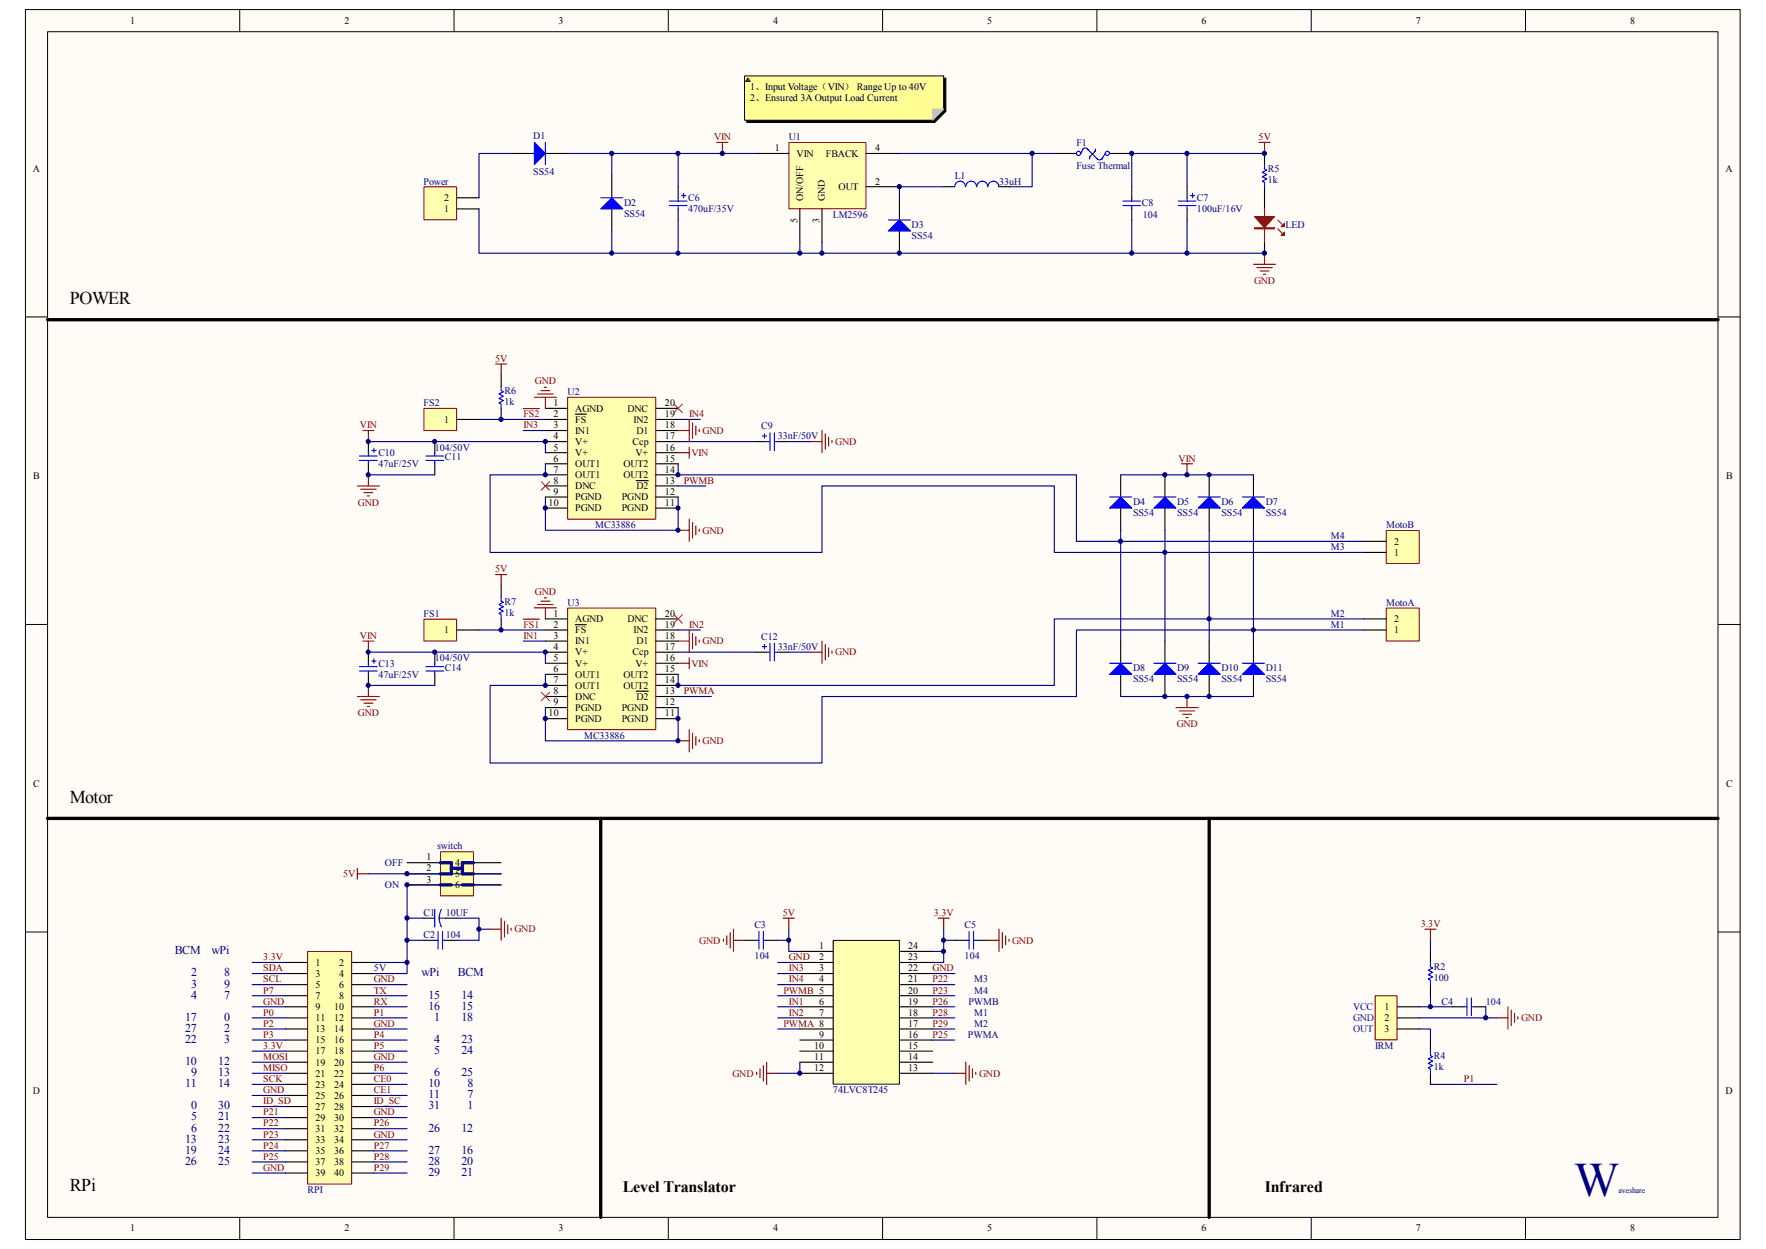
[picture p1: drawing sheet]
<svg xmlns="http://www.w3.org/2000/svg" width="297mm" height="210mm" viewBox="0 0 297 210" stroke-linecap="round" stroke-linejoin="round" font-family="sans-serif">
<path d="M4.3 1.7h288.4v206.7h-288.4z" fill="#fffcf8"/>
<path d="M4.3 1.6h288.4v206.8h-288.4z" fill="none" stroke="#000" stroke-width=".17"/>
<path d="M8 5.4h280.9v199.3h-280.9z" fill="#fffcf8"/>
<g fill="none" stroke="#000" stroke-width=".17">
<path d="M8 5.3h280.9v199.4h-280.9zM40.3 1.6v3.7M76.4 1.6v3.7M112.4 1.6v3.7M148.4 1.6v3.7M184.5 1.6v3.7M220.5 1.6v3.7M256.6 1.6v3.7M4.3 53.3h3.7M288.9 53.3h3.8M4.3 105h3.7M288.9 105h3.8"/>
<path d="M4.3 156.7h3.7M288.9 156.7h3.8M40.3 204.7v3.7M76.4 204.7v3.7M112.4 204.7v3.7M148.4 204.7v3.7M184.5 204.7v3.7M220.5 204.7v3.7M256.6 204.7v3.7"/>
</g>
<g fill="none" stroke="#800000" stroke-width=".19">
<path d="M61 72.4h1.9M62 72.4v1.9M62 79.8v1.9M83.4 61.2h1.8M84.3 61.2v1.9M88 68.7h2.7M89.9 66.8h3.7M90.4 66.2h2.6M91 65.7h1.5M91.5 65.1h.4M91.7 66.8v1.9M114.1 76.1h1.8"/>
<path d="M115.9 75.2v1.8M136.4 74.3h1.8M138.2 72.4v3.7M138.8 72.9v2.7M139.4 73.5v1.5M139.9 74.1v.3M198.7 78h1.9M199.6 78v1.8M60.1 81.7h3.7M60.7 82.3h2.6M61.2 82.8h1.5M61.8 83.4h.3"/>
<path d="M83.4 96.6h1.8M84.3 96.6v1.9M114.1 89.2h1.8M115.9 87.3v3.7M116.5 87.9v2.6M117 88.4v1.5M117.6 89v.3M60.1 117.1h3.7M60.7 117.7h2.6M61 107.8h1.9M61.2 118.2h1.5M61.8 118.8h.3"/>
<path d="M62 107.8v1.9M62 115.2v1.9M88 104.1h2.7M89.9 102.2h3.7M90.4 101.6h2.6M91 101.1h1.5M91.5 100.5h.4M91.7 102.2v1.9M114.1 111.5h1.8M115.9 110.6v1.8M136.4 109.7h1.8M138.2 107.8v3.7"/>
<path d="M138.8 108.3v2.7M139.4 108.9v1.5M139.9 109.5v.3M197.8 119h3.7M198.3 119.5h2.6M199.6 117.1v1.9M114.1 124.6h1.8M115.9 122.7v3.7M116.5 123.3v2.6M117 123.8v1.5M117.6 124.4v.3M198.9 120.1h1.5"/>
<path d="M199.5 120.6h.3M131.7 154.4h1.9M132.7 154.4v1.8"/>
</g>
<path d="M62 74.3v1.8M62 78v1.8M73.1 74.3v1.8M73.1 78v1.8M127.1 74.3h1.8M130.8 74.3h1.9M62 109.7v1.8M62 113.4v1.8M73.1 109.7v1.8M73.1 113.4v1.8M127.1 109.7h1.8M130.8 109.7h1.9" fill="none" stroke="#000" stroke-width=".19"/>
<g fill="none" stroke="#00f" stroke-width=".19">
<path d="M60.5 76.7h2.9M60.5 77.4h2.9M62 76.1v.6M62 77.4v.6M62.5 75.7h.8M62.9 75.4v.7M71.6 76.7h3M71.6 77.4h3M73.1 76.1v.6M73.1 77.4v.6M128.2 73.3h.7M128.6 72.9v.8"/>
<path d="M128.9 74.3h.6M129.5 72.8v2.9M130.2 74.3h.6M130.2 72.8v2.9M60.5 112.1h2.9M60.5 112.8h2.9M62 111.5v.6M62 112.8v.6M62.5 111.1h.8M62.9 110.8v.7M71.6 112.1h3M71.6 112.8h3"/>
<path d="M73.1 111.5v.6M73.1 112.8v.6M128.2 108.7h.7M128.6 108.3v.8M128.9 109.7h.6M129.5 108.2v2.9M130.2 108.2v2.9M130.2 109.7h.6"/>
</g>
<path d="M95.5 66.8h14.8v20.5h-14.8z" fill="#ffffb0"/>
<path d="M95.5 66.8h14.8v20.5h-14.8z" fill="none" stroke="#800000" stroke-width=".17"/>
<g fill="none" stroke="#000" stroke-width=".19">
<path d="M91.7 68.7h3.7M91.7 70.5h3.7M91.7 72.4h3.7M91.7 74.3h3.7M91.7 76.1h3.7M91.7 78h3.7M91.7 79.8h3.7M96.7 69.6h1.9M110.3 68.7h3.8M110.3 70.5h3.8M110.3 72.4h3.8M110.3 74.3h3.8"/>
<path d="M110.3 76.1h3.8M110.3 78h3.8M110.3 79.8h3.8M91.7 81.7h3.7M91.7 83.6h3.7M91.7 85.4h3.7M107 80.8h2M110.3 81.7h3.8M110.3 83.6h3.8M110.3 85.4h3.8"/>
</g>
<path d="M95.5 102.3h14.8v20.4h-14.8z" fill="#ffffb0"/>
<path d="M95.5 102.2h14.8v20.5h-14.8z" fill="none" stroke="#800000" stroke-width=".17"/>
<g fill="none" stroke="#000" stroke-width=".19">
<path d="M84.3 63.1v1.8M84.3 68.7v1.8M188.5 79.8v3.8M195.9 79.8v3.8M203.4 79.8v3.8M210.8 79.8v3.8M84.3 98.5v1.8M188.5 85.4v3.8M195.9 85.4v3.8M203.4 85.4v3.8M210.8 85.4v3.8M84.3 104.1v1.8"/>
<path d="M91.7 104.1h3.7M91.7 105.9h3.7M91.7 107.8h3.7M91.7 109.7h3.7M91.7 111.5h3.7M91.7 113.4h3.7M91.7 115.2h3.7M91.7 117.1h3.7M91.7 119h3.7M96.7 105h1.9M107 116.2h2M110.3 104.1h3.8"/>
<path d="M110.3 105.9h3.8M110.3 107.8h3.8M110.3 109.7h3.8M110.3 111.5h3.8M110.3 113.4h3.8M110.3 115.2h3.8M110.3 117.1h3.8M110.3 119h3.8M188.5 107.8v3.7M188.5 113.4v3.7M195.9 107.8v3.7M195.9 113.4v3.7"/>
<path d="M203.4 107.8v3.7M203.4 113.4v3.7M210.8 107.8v3.7M210.8 113.4v3.7M91.7 120.8h3.7M110.3 120.8h3.8M134.5 160h5.6M151.3 160h5.5M134.5 161.8h5.6M134.5 163.7h5.6M134.5 178.6h5.6M134.5 176.7h5.6"/>
<path d="M134.5 174.9h5.6M134.5 173h5.6M134.5 171.1h5.6M134.5 169.3h5.6M134.5 167.4h5.6M134.5 165.6h5.6M147.8 162.8h2.2M151.3 161.8h5.5M151.3 163.7h5.5M151.3 178.6h5.5M151.3 176.7h5.5M151.3 174.9h5.5"/>
<path d="M151.3 173h5.5M151.3 171.1h5.5M151.3 169.3h5.5M151.3 167.4h5.5M151.3 165.6h5.5M134.5 180.5h5.6M151.3 180.5h5.5"/>
</g>
<g fill="none" stroke="#000080" stroke-width=".19">
<path d="M62 74.3h29.7v1.8M62 79.8h11.1M88 72.4h3.7M91.7 78v1.8h-9.3v13.1h55.8v-11.2h39.1v11.2h18.6v-3.7M114.1 74.3h13M114.1 70.5h3.7M132.7 74.3h3.7M188.5 79.8h22.3M91.7 83.6v5.6h22.4v-5.6M229.4 92.9h-33.5v14.9M62 109.7h29.7v1.8M62 115.2h11.1"/>
<path d="M88 107.8h3.7M91.7 119v5.6h22.4v-5.6M114.1 109.7h13M114.1 105.9h3.7M132.7 109.7h3.7M188.5 117.1h22.3"/>
</g>
<g fill="#00f" stroke="#00f" stroke-width=".19">
<path d="M188.5 83.6l1.8 1.8h-3.7z"/>
<path d="M195.9 83.6l1.9 1.8h-3.7z"/>
<path d="M203.4 83.6l1.8 1.8h-3.7z"/>
<path d="M210.8 83.6l1.9 1.8h-3.8z"/>
<path d="M188.5 111.5l1.8 1.9h-3.7z"/>
<path d="M195.9 111.5l1.9 1.9h-3.7z"/>
<path d="M203.4 111.5l1.8 1.9h-3.7z"/>
<path d="M210.8 111.5l1.9 1.9h-3.8z"/>
</g>
<path d="M84.3 64.9v.8l.4 .2-.8 .3 .8 .4-.8 .4 .8 .4-.8 .3 .4 .2v.8M186.6 83.6h3.7M194.1 83.6h3.7M201.5 83.6h3.7M208.9 83.6h3.8M84.3 100.3v.8l.4 .2-.8 .3 .8 .4-.8 .4 .8 .4-.8 .3 .4 .2v.8M186.6 111.5h3.7M194.1 111.5h3.7M201.5 111.5h3.7M208.9 111.5h3.8" fill="none" stroke="#00f" stroke-width=".19"/>
<path d="M113.3 67.9l1.5 1.5M114.8 67.9l-1.5 1.5M113.3 103.3l1.5 1.5M114.8 103.3l-1.5 1.5" fill="none" stroke="#f00" stroke-width=".17"/>
<path d="M140.2 158.2h11.1v24.1h-11.1z" fill="#ffffb0"/>
<path d="M140.1 158.1h11.2v24.2h-11.2z" fill="none" stroke="#000" stroke-width=".17"/>
<g fill="none" stroke="#800000" stroke-width=".19">
<path d="M121.7 157.9v.4M122.2 157.4v1.4M122.8 156.8v2.6M123.4 156.2v3.8M123.4 158.1h1.8M157.8 154.4h1.8M158.7 154.4v1.8M166.1 158.1h1.9M168 156.2v3.8M168.6 156.8v2.6M169.1 157.4v1.4M169.7 157.9v.4"/>
<path d="M127.8 179.7v1.5M128.4 179.2v2.6M128.9 178.6v3.7M162.4 178.6v3.7M163 179.2v2.6M163.5 179.7v1.5M127.3 180.3v.3M128.9 180.5h1.9M160.6 180.5h1.8M164.1 180.3v.3"/>
</g>
<path d="M125.2 158.1h1.9M128.9 158.1h1.9M160.6 158.1h1.8M164.3 158.1h1.8" fill="none" stroke="#000" stroke-width=".19"/>
<path d="M127.1 158.1h.5M127.6 156.6v3M128.4 156.6v3M128.4 158.1h.5M162.4 158.1h.6M163 156.6v3M163.7 158.1h.6M163.7 156.6v3" fill="none" stroke="#00f" stroke-width=".19"/>
<g fill="none" stroke="#000080" stroke-width=".19">
<path d="M130.8 158.1h1.9M132.7 156.2v3.8h1.8M156.8 160h1.9M158.7 156.2v5.6h-1.9M158.7 158.1h1.9M130.8 161.8h3.7M130.8 163.7h3.7M130.8 165.6h3.7M130.8 167.4h3.7M130.8 169.3h3.7M130.8 171.1h3.7M130.8 173h3.7"/>
<path d="M134.5 178.6v1.9h-3.7M156.8 163.7h3.8M156.8 180.5h3.8"/>
</g>
<path d="M233.2 89.2h5.5v5.5h-5.5z" fill="#ffffb0"/>
<path d="M233.1 89.2h5.6v5.5h-5.6z" fill="none" stroke="#800000" stroke-width=".17"/>
<path d="M229.4 92.9h3.7M229.4 91h3.7" fill="none" stroke="#000" stroke-width=".19"/>
<path d="M231.3 167.5h3.6v7.3h-3.6z" fill="#ffffb0"/>
<path d="M231.3 167.4h3.6v7.4h-3.6z" fill="none" stroke="#800000" stroke-width=".17"/>
<path d="M240.6 160v1.8M235 169.3h3.7M235 171.1h3.7M235 173h3.7M240.6 165.6v1.8M240.6 174.9v1.8M244.3 169.3h1.9M248 169.3h1.9M240.6 180.5v1.8" fill="none" stroke="#000" stroke-width=".19"/>
<path d="M239.6 156.2h1.9M240.6 156.2v1.9M251.7 171.1h1.9M253.6 169.3v3.7M254.2 169.8v2.6M254.7 170.4v1.5M255.3 171v.3" fill="none" stroke="#800000" stroke-width=".19"/>
<path d="M240.6 161.8v.8l.3 .2-.7 .3 .7 .4-.7 .4 .7 .3-.7 .4 .4 .2v.8M240.6 176.7v.8l.3 .2-.7 .3 .7 .4-.7 .4 .7 .4-.7 .3 .4 .2v.8M246.2 169.3h.5M246.7 167.8v3M247.5 167.8v3M247.5 169.3h.5" fill="none" stroke="#00f" stroke-width=".19"/>
<path d="M233.2 102.3h5.5v5.5h-5.5z" fill="#ffffb0"/>
<path d="M233.1 102.2h5.6v5.6h-5.6z" fill="none" stroke="#800000" stroke-width=".17"/>
<path d="M229.4 105.9h3.7M229.4 104.1h3.7" fill="none" stroke="#000" stroke-width=".19"/>
<path d="M240.6 158.1v1.9M238.7 173h1.9v1.9M238.7 171.1h13M238.7 169.3h5.6M240.6 167.4v1.9M249.9 169.3v1.8M240.6 182.3h11.1" fill="none" stroke="#000080" stroke-width=".19"/>
<path d="M51.8 160h7.3v39.1h-7.3z" fill="#ffffb0"/>
<path d="M51.7 160h7.4v39.1h-7.4z" fill="none" stroke="#800000" stroke-width=".17"/>
<g fill="none" stroke="#000" stroke-width=".19">
<path d="M158.7 31.4h1.9M168 31.4h1.9M177.3 25.8h3.7M186.6 25.8h3.7M190.3 31.4v1.9M190.3 35.1v1.9M48 161.8h3.7M48 163.7h3.7M48 165.6h3.7M48 167.4h3.7M48 169.3h3.7M48 171.1h3.7"/>
<path d="M48 173h3.7M48 174.9h3.7M48 176.7h3.7M48 178.6h3.7M59.2 161.8h3.7M59.2 163.7h3.7M59.2 165.6h3.7M59.2 167.4h3.7M59.2 169.3h3.7M59.2 171.1h3.7M59.2 173h3.7M59.2 174.9h3.7"/>
<path d="M59.2 176.7h3.7M59.2 178.6h3.7M48 180.5h3.7M48 182.3h3.7M48 184.2h3.7M48 186h3.7M48 187.9h3.7M48 189.8h3.7M48 191.6h3.7M48 193.5h3.7M48 195.4h3.7M48 197.2h3.7"/>
<path d="M59.2 180.5h3.7M59.2 182.3h3.7M59.2 184.2h3.7M59.2 186h3.7M59.2 187.9h3.7M59.2 189.8h3.7M59.2 191.6h3.7M59.2 193.5h3.7M59.2 195.4h3.7M59.2 197.2h3.7"/>
</g>
<g fill="none" stroke="#000080" stroke-width=".19">
<path d="M42.4 161.8h5.6M42.4 163.7h5.6M42.4 165.6h5.6M42.4 167.4h5.6M42.4 169.3h5.6M42.4 171.1h5.6M42.4 173h5.6M42.4 174.9h5.6M42.4 176.7h5.6M42.4 178.6h5.6M62.9 165.6h5.6M62.9 167.4h5.6"/>
<path d="M62.9 169.3h5.6M62.9 171.1h5.6M62.9 173h5.6M62.9 174.9h5.6M62.9 176.7h5.6M62.9 178.6h5.6M42.4 180.5h5.6M42.4 182.3h5.6M42.4 184.2h5.6M42.4 186h5.6M42.4 187.9h5.6M42.4 189.8h5.6"/>
<path d="M42.4 191.6h5.6M42.4 193.5h5.6M42.4 195.4h5.6M42.4 197.2h5.6M62.9 180.5h5.6M62.9 182.3h5.6M62.9 184.2h5.6M62.9 186h5.6M62.9 187.9h5.6M62.9 189.8h5.6M62.9 191.6h5.6M62.9 193.5h5.6"/>
<path d="M62.9 195.4h5.6M62.9 197.2h5.6"/>
</g>
<path d="M211.7 23.9h1.9M212.7 23.9v1.9M210.8 44.4h3.7M211.4 45h2.6M211.9 45.6h1.5M212.5 46.1h.3M212.7 42.6v1.8" fill="none" stroke="#800000" stroke-width=".19"/>
<g fill="none" stroke="#00f" stroke-width=".19">
<path d="M160.6 31.4a.9 .9 0 0 1 .9-.9 .9 .9 0 0 1 .9 .9M162.4 31.4a.9 .9 0 0 1 .9-.9 .9 .9 0 0 1 .9 .9M164.3 31.4a.91 .91 0 0 1 .9-.9 .91 .91 0 0 1 .9 .9M166.1 31.4a.91 .91 0 0 1 1-.9 .91 .91 0 0 1 .9 .9M182.1 25.1a.54 .54 0 0 1 .5-.2 .54 .54 0 0 1 .4 .4M182.1 25.1l-.3 .7M182.9 25.1l1.7 1.6M184.2 25.1v.3l-.9 1v.3M185.4 26.6a.54 .54 0 0 1-.9 .1M185.9 25.8l-.6 .9M188.8 33.8h3M188.8 34.6h3"/>
<path d="M190.3 33.3v.5M190.3 34.6v.5"/>
<circle cx="181.4" cy="25.8" r=".35"/>
<circle cx="186.2" cy="25.8" r=".35"/>
</g>
<path d="M71.3 31.5h5.5v5.5h-5.5z" fill="#ffffb0"/>
<path d="M71.3 31.4h5.5v5.6h-5.5z" fill="none" stroke="#800000" stroke-width=".17"/>
<path d="M76.8 35.1h3.8M76.8 33.3h3.8" fill="none" stroke="#000" stroke-width=".19"/>
<path d="M132.7 24h12.9v11.1h-12.9z" fill="#ffffb0"/>
<path d="M132.7 24h12.9v11.1h-12.9z" fill="none" stroke="#800000" stroke-width=".17"/>
<g fill="none" stroke="#000" stroke-width=".19">
<path d="M86.1 25.8h3.8M91.7 25.8h3.7M102.9 29.5v3.8M102.9 35.1v3.7M114.1 31.4v1.9M114.1 35.1v1.9M127.1 25.8h5.6M134.5 35.1v5.6M138.2 35.1v5.6M145.7 25.8h5.6M145.7 31.4h5.6M151.3 33.3v3.7"/>
<path d="M151.3 38.8v3.8M199.6 31.4v1.9M199.6 35.1v1.9M212.7 25.8v1.9M212.7 31.4v3.7M212.7 40.7v1.9M71.3 158.1h1.8M71.3 154.4h1.8M75 158.1h1.8M75 154.4h1.8"/>
</g>
<path d="M120.6 23.9h1.8M121.5 23.9v1.9M60.1 146v1.8M60.1 146.9h1.9M82.4 156.2h1.9M84.3 154.4v3.7M84.8 154.9v2.6M85.4 155.5v1.5M86 156v.4" fill="none" stroke="#800000" stroke-width=".19"/>
<g fill="#00f" stroke="#00f" stroke-width=".19">
<path d="M89.9 23.9l1.8 1.9-1.8 1.9z"/>
<path d="M102.9 33.3l1.8 1.8h-3.7z"/>
<path d="M151.3 37l1.8 1.8h-3.7z"/>
</g>
<g fill="none" stroke="#00f" stroke-width=".19">
<path d="M91.7 23.9v3.8M101 33.3h3.7M112.6 33.8h2.9M112.6 34.6h2.9M114.1 33.3v.5M114.1 34.6v.5M114.6 32.9h.8M115 32.5v.8M149.4 37h3.7M198.1 33.8h3M198.1 34.6h3M199.6 33.3v.5"/>
<path d="M199.6 34.6v.5M200.2 32.9h.7M200.6 32.5v.8M212.7 27.7v.7l.3 .2-.7 .4 .7 .3-.7 .4 .7 .4-.7 .4 .4 .1v.8M73.1 158.1h.6M73.1 152.9v3M73.7 156.6v3M73.9 154.4l.1 .7 .2 .7M73.9 154.4h1.1M74.2 152.9l-.2 .7-.1 .8M74.4 156.6v3M74.4 158.1h.6"/>
</g>
<path d="M212.7 35.1v5.6M214.9 38.5l.7 .7M214.9 37l.7 .7" fill="none" stroke="#bf0000" stroke-width=".19"/>
<g fill="#bf0000" stroke="#bf0000" stroke-width=".19">
<path d="M211 36.4h3.3l-1.6 1.9z"/>
<path d="M216 39v.6h-.5z"/>
<path d="M216 37.5v.6h-.5z"/>
<path d="M211 38.3h3.3v.2h-3.3z" fill-rule="evenodd"/>
</g>
<g fill="none" stroke="#000080" stroke-width=".19">
<path d="M80.6 35.1v7.5h132.1M86.1 25.8h-5.5v7.5M95.4 25.8h31.7M102.9 25.8v3.7M102.9 38.8v3.8M114.1 25.8v5.6M114.1 37v5.6M151.3 25.8h22.3M158.7 31.4h-7.4v1.9M177.3 25.8h-3.7v5.6h-3.7M190.3 37v5.6M199.6 25.8v5.6"/>
<path d="M199.6 37v5.6M212.7 25.8h-22.4v5.6M134.5 40.7v1.9M138.2 40.7v1.9M114.1 78v1.8h66.9v11.2h7.5v-1.8M203.4 89.2v14.9h-26.1v11.1h-63.2v-1.8M210.8 89.2v16.7h-29.8v11.2h-42.8v11.2h-55.8v-13.1h9.3v-1.8M229.4 91h-40.9v16.8M229.4 104.1h-26v3.7M229.4 105.9h-18.6v1.9"/>
</g>
<path d="M8 53.8h280.9M8 137.6h280.9" fill="none" stroke="#000" stroke-width=".56"/>
<path d="M71.3 68.7h5.5v3.7h-5.5z" fill="#ffffb0"/>
<path d="M71.3 68.7h5.5v3.7h-5.5z" fill="none" stroke="#800000" stroke-width=".17"/>
<path d="M76.8 70.5h3.8" fill="none" stroke="#000" stroke-width=".19"/>
<path d="M80.6 70.5h11.1" fill="none" stroke="#000080" stroke-width=".19"/>
<path d="M71.3 104.1h5.5v3.7h-5.5z" fill="#ffffb0"/>
<path d="M71.3 104.1h5.5v3.7h-5.5z" fill="none" stroke="#800000" stroke-width=".17"/>
<path d="M76.8 105.9h3.8" fill="none" stroke="#000" stroke-width=".19"/>
<path d="M80.6 105.9h11.1" fill="none" stroke="#000080" stroke-width=".19"/>
<path d="M101 137.6v67.1M203.4 137.6v67.1" fill="none" stroke="#000" stroke-width=".56"/>
<path d="M91 81l1.5 1.4M92.5 81l-1.5 1.4M91 116.4l1.5 1.5M92.5 116.4l-1.5 1.5" fill="none" stroke="#f00" stroke-width=".17"/>
<path d="M74.1 143.3h5.5v7.3h-5.5z" fill="#ffffb0"/>
<path d="M74.1 143.2h5.5v7.4h-5.5z" fill="none" stroke="#800000" stroke-width=".17"/>
<path d="M68.5 145.1h5.5M68.5 146.9h5.5M68.5 148.8h5.5M77.8 148.8h6.5M78.7 145.1h5.6M78.7 146.9h5.6" fill="none" stroke="#000" stroke-width=".19"/>
<path d="M74 145.1h1.9v1.8h-1.9M74 148.8h1.9M75.9 146h1.9M77.8 148.8h1.8M79.6 145.1h-1.8v1.8h1.8" fill="none" stroke="#0c0087" stroke-width=".56"/>
<g fill="none" stroke="#000080" stroke-width=".19">
<path d="M114.1 81.7h4.6M114.1 117.1h5.5M62 146.9h22.3M68.5 154.4h2.8M68.5 158.1h2.8M76.8 154.4h3.8v3.7h-3.8M80.6 156.2h1.8M84.3 148.8h-15.8v13M62.9 161.8h5.6v1.9h-5.6M156.8 165.6h3.8M156.8 167.4h3.8M156.8 169.3h3.8"/>
<path d="M156.8 171.1h3.8M156.8 173h3.8M156.8 174.9h3.8"/>
</g>
<path d="M114.1 72.4h1.8M115.9 70.5v3.8M116.5 71.1v2.6M117 71.6v1.5M117.6 72.2v.4M114.1 107.8h1.8M115.9 105.9v3.8M116.5 106.5v2.6M117 107v1.5M117.6 107.6v.4" fill="none" stroke="#800000" stroke-width=".19"/>
<path d="M125.6 13.1h33.5v5.6l-1.9 1.9h-31.6z" fill-rule="evenodd" fill="#000" stroke="#000" stroke-width=".17"/>
<path d="M125.2 12.8h33.5v5.6l-1.9 1.8h-31.6z" fill-rule="evenodd" fill="#ffff96" stroke="#000" stroke-width=".17"/>
<path d="M156.8 18.4h1.9l-1.9 1.8z" fill="#ccc9c1" stroke="#bfbdba" stroke-width=".17"/>
<path d="M125.8 13.1l.3 .6h-.7z" fill="#ff331e" stroke="#300" stroke-width=".17"/>
<g fill="#000080" stroke="#000080" stroke-width=".17">
<circle cx="61.9" cy="115.2" r=".35"/>
<circle cx="61.9" cy="109.6" r=".35"/>
<circle cx="61.9" cy="79.8" r=".35"/>
<circle cx="61.9" cy="74.2" r=".35"/>
<circle cx="68.4" cy="161.8" r=".35"/>
<circle cx="68.4" cy="158.1" r=".35"/>
<circle cx="68.4" cy="154.4" r=".35"/>
<circle cx="68.4" cy="148.8" r=".35"/>
<circle cx="68.4" cy="146.9" r=".35"/>
<circle cx="73.1" cy="109.6" r=".35"/>
<circle cx="73.1" cy="74.2" r=".35"/>
<circle cx="80.5" cy="156.2" r=".35"/>
<circle cx="84.3" cy="105.9" r=".35"/>
<circle cx="84.3" cy="70.5" r=".35"/>
<circle cx="91.7" cy="120.8" r=".35"/>
<circle cx="91.7" cy="115.2" r=".35"/>
<circle cx="91.7" cy="109.6" r=".35"/>
<circle cx="91.7" cy="85.4" r=".35"/>
<circle cx="91.7" cy="79.8" r=".35"/>
<circle cx="91.7" cy="74.2" r=".35"/>
<circle cx="102.9" cy="42.6" r=".35"/>
<circle cx="102.9" cy="25.8" r=".35"/>
<circle cx="114" cy="124.5" r=".35"/>
<circle cx="114" cy="120.8" r=".35"/>
<circle cx="114" cy="115.2" r=".35"/>
<circle cx="114" cy="89.1" r=".35"/>
<circle cx="114" cy="85.4" r=".35"/>
<circle cx="114" cy="79.8" r=".35"/>
<circle cx="114" cy="42.6" r=".35"/>
<circle cx="114" cy="25.8" r=".35"/>
<circle cx="121.5" cy="25.8" r=".35"/>
<circle cx="132.6" cy="158.1" r=".35"/>
<circle cx="134.5" cy="180.4" r=".35"/>
<circle cx="134.5" cy="42.6" r=".35"/>
<circle cx="138.2" cy="42.6" r=".35"/>
<circle cx="151.2" cy="42.6" r=".35"/>
<circle cx="151.2" cy="31.4" r=".35"/>
<circle cx="158.7" cy="159.9" r=".35"/>
<circle cx="158.7" cy="158.1" r=".35"/>
<circle cx="173.6" cy="25.8" r=".35"/>
<circle cx="188.5" cy="91" r=".35"/>
<circle cx="190.3" cy="42.6" r=".35"/>
<circle cx="190.3" cy="25.8" r=".35"/>
<circle cx="195.9" cy="117.1" r=".35"/>
<circle cx="195.9" cy="92.9" r=".35"/>
<circle cx="195.9" cy="79.8" r=".35"/>
<circle cx="199.6" cy="117.1" r=".35"/>
<circle cx="199.6" cy="79.8" r=".35"/>
<circle cx="199.6" cy="42.6" r=".35"/>
<circle cx="199.6" cy="25.8" r=".35"/>
<circle cx="203.3" cy="117.1" r=".35"/>
<circle cx="203.3" cy="104" r=".35"/>
<circle cx="203.3" cy="79.8" r=".35"/>
<circle cx="210.8" cy="105.9" r=".35"/>
<circle cx="212.6" cy="42.6" r=".35"/>
<circle cx="212.6" cy="25.8" r=".35"/>
<circle cx="240.6" cy="169.3" r=".35"/>
<circle cx="249.9" cy="171.1" r=".35"/>
</g>
<text font-size="8.1" fill="#000080" x="264.8" y="201">W</text>
<g font-size="3">
<text x="11.7" y="51.2">POWER</text>
<text x="11.7" y="135">Motor</text>
<text x="11.7" y="200.2">RPi</text>
</g>
<g font-size="2.7">
<text x="104.7" y="200.4">Level Translator</text>
<text x="212.7" y="200.4">Infrared</text>
</g>
<g font-size="2" fill="#000080">
<text x="29.4" y="160.4">BCM</text>
<text x="35.6" y="160.4">wPi</text>
<text x="32.1" y="164.2">2</text>
<text x="32.1" y="166">3</text>
<text x="32.1" y="167.9">4</text>
<text x="37.7" y="164.2">8</text>
<text x="37.7" y="166">9</text>
<text x="37.7" y="167.9">7</text>
<text x="70.9" y="164.2">wPi</text>
<text x="72" y="167.9">15</text>
<text x="77" y="164.2">BCM</text>
<text x="77.6" y="167.9">14</text>
<text x="31.1" y="171.6">17</text>
<text x="31.1" y="173.5">27</text>
<text x="37.7" y="171.6">0</text>
<text x="37.7" y="173.5">2</text>
<text x="72" y="169.8">16</text>
<text x="73" y="171.6">1</text>
<text x="77.6" y="171.6">18</text>
<text x="77.6" y="169.8">15</text>
<text x="31.1" y="175.3">22</text>
<text x="31.1" y="179.1">10</text>
<text x="36.7" y="179.1">12</text>
<text x="37.7" y="175.3">3</text>
<text x="73" y="175.3">4</text>
<text x="73" y="177.2">5</text>
<text x="77.6" y="175.3">23</text>
<text x="77.6" y="177.2">24</text>
<text x="31.1" y="182.8">11</text>
<text x="32.1" y="180.9">9</text>
<text x="36.7" y="180.9">13</text>
<text x="36.7" y="182.8">14</text>
<text x="72" y="182.8">10</text>
<text x="72" y="184.7">11</text>
<text x="73" y="180.9">6</text>
<text x="77.6" y="180.9">25</text>
<text x="78.6" y="182.8">8</text>
<text x="78.6" y="184.7">7</text>
<text x="32.1" y="186.5">0</text>
<text x="32.1" y="188.4">5</text>
<text x="32.1" y="190.2">6</text>
<text x="36.7" y="186.5">30</text>
<text x="36.7" y="188.4">21</text>
<text x="36.7" y="190.2">22</text>
<text x="72" y="190.2">26</text>
<text x="72" y="186.5">31</text>
<text x="77.6" y="190.2">12</text>
<text x="78.6" y="186.5">1</text>
<text x="31.1" y="192.1">13</text>
<text x="31.1" y="194">19</text>
<text x="31.1" y="195.8">26</text>
<text x="36.7" y="192.1">23</text>
<text x="36.7" y="194">24</text>
<text x="36.7" y="195.8">25</text>
<text x="72" y="194">27</text>
<text x="72" y="195.8">28</text>
<text x="72" y="197.7">29</text>
<text x="77.6" y="197.7">21</text>
<text x="77.6" y="194">16</text>
<text x="77.6" y="195.8">20</text>
</g>
<g font-size="1.7">
<text x="21.9" y="4">1</text>
<text x="57.9" y="4">2</text>
<text x="93.9" y="4">3</text>
<text x="130" y="4">4</text>
<text x="166" y="4">5</text>
<text x="202.1" y="4">6</text>
<text x="238.1" y="4">7</text>
<text x="274.2" y="4">8</text>
<text x="126.2" y="15.2">1、Input Voltage（VIN） Range Up to 40V</text>
<text x="126.2" y="17">2、Ensured 3A Output Load Current</text>
<text x="5.5" y="28.9">A</text>
<text x="130.3" y="25.4">1</text>
<text x="133.9" y="26.3">VIN</text>
<text x="138.9" y="26.3">FBACK</text>
<text x="147.2" y="25.4">4</text>
<text x="290.2" y="28.9">A</text>
<text x="74.7" y="35.7">1</text>
<text x="74.7" y="33.8">2</text>
<text x="135" y="33.8" transform="rotate(-90 135 33.8)">ON/OFF</text>
<text x="138.7" y="33.8" transform="rotate(-90 138.7 33.8)">GND</text>
<text x="141" y="32">OUT</text>
<text x="147.2" y="31">2</text>
<text x="134.1" y="37.5" transform="rotate(-90 134.1 37.5)">5</text>
<text x="137.8" y="37.5" transform="rotate(-90 137.8 37.5)">3</text>
<text x="74.7" y="71.1">1</text>
<text x="93.1" y="68.3">1</text>
<text x="93.1" y="70.2">2</text>
<text x="96.7" y="69.2">AGND</text>
<text x="96.7" y="71.1">FS</text>
<text x="105.5" y="69.2">DNC</text>
<text x="106.6" y="71.1">IN2</text>
<text x="111.8" y="70.2">19</text>
<text x="111.8" y="68.3">20</text>
<text x="93.1" y="72">3</text>
<text x="93.1" y="73.9">4</text>
<text x="93.1" y="75.7">5</text>
<text x="93.1" y="77.6">6</text>
<text x="96.7" y="73">IN1</text>
<text x="96.7" y="74.8">V+</text>
<text x="96.7" y="76.7">V+</text>
<text x="106.4" y="74.8">Ccp</text>
<text x="106.9" y="76.7">V+</text>
<text x="107" y="73">D1</text>
<text x="111.8" y="77.6">15</text>
<text x="111.8" y="75.7">16</text>
<text x="111.8" y="73.9">17</text>
<text x="111.8" y="72">18</text>
<text x="5.6" y="80.6">B</text>
<text x="93.1" y="79.5">7</text>
<text x="93.1" y="81.3">8</text>
<text x="93.1" y="83.2">9</text>
<text x="96.7" y="78.5">OUT1</text>
<text x="96.7" y="80.4">OUT1</text>
<text x="96.7" y="82.3">DNC</text>
<text x="104.9" y="80.4">OUT2</text>
<text x="104.9" y="78.5">OUT2</text>
<text x="107" y="82.3">D2</text>
<text x="111.8" y="83.2">12</text>
<text x="111.8" y="81.3">13</text>
<text x="111.8" y="79.5">14</text>
<text x="290.3" y="80.6">B</text>
<text x="92.2" y="85.1">10</text>
<text x="96.7" y="84.1">PGND</text>
<text x="96.7" y="86">PGND</text>
<text x="104.6" y="86">PGND</text>
<text x="104.6" y="84.1">PGND</text>
<text x="111.8" y="85.1">11</text>
<text x="234.5" y="93.4">1</text>
<text x="234.5" y="91.6">2</text>
<text x="74.7" y="106.5">1</text>
<text x="93.1" y="103.7">1</text>
<text x="93.1" y="105.5">2</text>
<text x="93.1" y="107.4">3</text>
<text x="96.7" y="104.6">AGND</text>
<text x="96.7" y="106.5">FS</text>
<text x="105.5" y="104.6">DNC</text>
<text x="106.6" y="106.5">IN2</text>
<text x="111.8" y="107.4">18</text>
<text x="111.8" y="105.5">19</text>
<text x="111.8" y="103.7">20</text>
<text x="234.5" y="106.5">1</text>
<text x="234.5" y="104.6">2</text>
<text x="93.1" y="109.3">4</text>
<text x="93.1" y="111.1">5</text>
<text x="93.1" y="113">6</text>
<text x="96.7" y="108.3">IN1</text>
<text x="96.7" y="110.2">V+</text>
<text x="96.7" y="112.1">V+</text>
<text x="96.7" y="113.9">OUT1</text>
<text x="104.9" y="113.9">OUT2</text>
<text x="106.4" y="110.2">Ccp</text>
<text x="106.9" y="112.1">V+</text>
<text x="107" y="108.3">D1</text>
<text x="111.8" y="113">15</text>
<text x="111.8" y="111.1">16</text>
<text x="111.8" y="109.3">17</text>
<text x="93.1" y="114.9">7</text>
<text x="93.1" y="116.7">8</text>
<text x="93.1" y="118.6">9</text>
<text x="96.7" y="115.8">OUT1</text>
<text x="96.7" y="117.7">DNC</text>
<text x="96.7" y="119.5">PGND</text>
<text x="104.6" y="119.5">PGND</text>
<text x="104.9" y="115.8">OUT2</text>
<text x="107" y="117.7">D2</text>
<text x="111.8" y="118.6">12</text>
<text x="111.8" y="116.7">13</text>
<text x="111.8" y="114.9">14</text>
<text x="92.2" y="120.4">10</text>
<text x="96.7" y="121.4">PGND</text>
<text x="104.6" y="121.4">PGND</text>
<text x="111.8" y="120.4">11</text>
<text x="5.6" y="132.3">C</text>
<text x="290.3" y="132.3">C</text>
<text x="71.7" y="144.7">1</text>
<text x="71.7" y="146.5">2</text>
<text x="71.7" y="148.4">3</text>
<text x="76.5" y="145.6">4</text>
<text x="76.5" y="147.5">5</text>
<text x="76.5" y="149.3">6</text>
<text x="137.8" y="159.6">1</text>
<text x="137.8" y="161.5">2</text>
<text x="152.7" y="161.5">23</text>
<text x="152.7" y="159.6">24</text>
<text x="53" y="162.4">1</text>
<text x="53" y="164.3">3</text>
<text x="53" y="166.1">5</text>
<text x="53" y="168">7</text>
<text x="57" y="162.4">2</text>
<text x="57" y="164.3">4</text>
<text x="57" y="166.1">6</text>
<text x="57" y="168">8</text>
<text x="137.8" y="163.3">3</text>
<text x="137.8" y="165.2">4</text>
<text x="152.7" y="167.1">20</text>
<text x="152.7" y="165.2">21</text>
<text x="152.7" y="163.3">22</text>
<text x="53" y="169.8">9</text>
<text x="53" y="171.7">11</text>
<text x="53" y="173.6">13</text>
<text x="56.2" y="169.8">10</text>
<text x="56.2" y="171.7">12</text>
<text x="56.2" y="173.6">14</text>
<text x="137.8" y="168.9">6</text>
<text x="137.8" y="170.8">7</text>
<text x="152.7" y="172.6">17</text>
<text x="152.7" y="170.8">18</text>
<text x="152.7" y="168.9">19</text>
<text x="232.8" y="169.8">1</text>
<text x="232.8" y="171.7">2</text>
<text x="232.8" y="173.6">3</text>
<text x="53" y="175.4">15</text>
<text x="53" y="177.3">17</text>
<text x="53" y="179.2">19</text>
<text x="56.2" y="175.4">16</text>
<text x="56.2" y="177.3">18</text>
<text x="56.2" y="179.2">20</text>
<text x="136.9" y="178.2">11</text>
<text x="136.9" y="176.4">10</text>
<text x="137.8" y="174.5">9</text>
<text x="152.7" y="178.2">14</text>
<text x="152.7" y="176.4">15</text>
<text x="152.7" y="174.5">16</text>
<text x="5.5" y="184">D</text>
<text x="53" y="181">21</text>
<text x="53" y="182.9">23</text>
<text x="53" y="184.7">25</text>
<text x="56.2" y="181">22</text>
<text x="56.2" y="182.9">24</text>
<text x="56.2" y="184.7">26</text>
<text x="136.9" y="180.1">12</text>
<text x="152.7" y="180.1">13</text>
<text x="290.2" y="184">D</text>
<text x="53" y="186.6">27</text>
<text x="53" y="188.5">29</text>
<text x="53" y="190.3">31</text>
<text x="56.2" y="186.6">28</text>
<text x="56.2" y="188.5">30</text>
<text x="56.2" y="190.3">32</text>
<text x="53" y="192.2">33</text>
<text x="53" y="194.1">35</text>
<text x="53" y="195.9">37</text>
<text x="53" y="197.8">39</text>
<text x="56.2" y="192.2">34</text>
<text x="56.2" y="194.1">36</text>
<text x="56.2" y="195.9">38</text>
<text x="56.2" y="197.8">40</text>
<text x="21.9" y="207.1">1</text>
<text x="57.9" y="207.1">2</text>
<text x="93.9" y="207.1">3</text>
<text x="130" y="207.1">4</text>
<text x="166" y="207.1">5</text>
<text x="202.1" y="207.1">6</text>
<text x="238.1" y="207.1">7</text>
<text x="274.2" y="207.1">8</text>
</g>
<g font-size="1.7" fill="#000080">
<text x="89.7" y="23.4">D1</text>
<text x="132.7" y="23.6">U1</text>
<text x="89.7" y="29.4">SS54</text>
<text x="181" y="24.5">F1</text>
<text x="181" y="28.4">Fuse Thermal</text>
<text x="213.2" y="29">R5</text>
<text x="71.2" y="31">Power</text>
<text x="104.9" y="34.6">D2</text>
<text x="115.7" y="35.7">470uF/35V</text>
<text x="115.7" y="33.8">C6</text>
<text x="160.6" y="30.1">L1</text>
<text x="168" y="31">33uH</text>
<text x="192" y="34.6">C8</text>
<text x="201.3" y="35.7">100uF/16V</text>
<text x="201.3" y="33.8">C7</text>
<text x="213.2" y="30.8">1k</text>
<text x="104.9" y="36.4">SS54</text>
<text x="140.1" y="36.6">LM2596</text>
<text x="153.3" y="38.3">D3</text>
<text x="153.3" y="40.1">SS54</text>
<text x="192.2" y="36.6">104</text>
<text x="216.2" y="38.3">LED</text>
<text x="71.2" y="68.3">FS2</text>
<text x="84.8" y="66.2">R6</text>
<text x="84.8" y="68.1">1k</text>
<text x="95.5" y="66.4">U2</text>
<text x="63.6" y="76.7">C10</text>
<text x="73.1" y="75.7">104/50V</text>
<text x="74.8" y="77.4">C11</text>
<text x="128" y="72.2">C9</text>
<text x="130.8" y="73.9">33nF/50V</text>
<text x="63.6" y="78.5">47uF/25V</text>
<text x="100.1" y="88.8">MC33886</text>
<text x="190.5" y="84.9">D4</text>
<text x="190.5" y="86.8">SS54</text>
<text x="198" y="84.9">D5</text>
<text x="198" y="86.8">SS54</text>
<text x="205.4" y="84.9">D6</text>
<text x="205.4" y="86.8">SS54</text>
<text x="212.9" y="84.9">D7</text>
<text x="212.9" y="86.8">SS54</text>
<text x="233.1" y="88.8">MotoB</text>
<text x="223.8" y="92.5">M3</text>
<text x="223.8" y="90.6">M4</text>
<text x="84.8" y="101.7">R7</text>
<text x="95.5" y="101.8">U3</text>
<text x="233.1" y="101.8">MotoA</text>
<text x="71.2" y="103.7">FS1</text>
<text x="84.8" y="103.5">1k</text>
<text x="128" y="107.6">C12</text>
<text x="223.8" y="105.5">M1</text>
<text x="223.8" y="103.7">M2</text>
<text x="63.6" y="113.9">47uF/25V</text>
<text x="63.6" y="112.1">C13</text>
<text x="73.1" y="111.1">104/50V</text>
<text x="74.8" y="112.8">C14</text>
<text x="130.8" y="109.3">33nF/50V</text>
<text x="190.5" y="112.8">D8</text>
<text x="198" y="112.8">D9</text>
<text x="205.4" y="112.8">D10</text>
<text x="212.9" y="112.8">D11</text>
<text x="190.5" y="114.7">SS54</text>
<text x="198" y="114.7">SS54</text>
<text x="205.4" y="114.7">SS54</text>
<text x="212.9" y="114.7">SS54</text>
<text x="98.3" y="124.2">MC33886</text>
<text x="73.5" y="142.8">switch</text>
<text x="64.7" y="145.6">OFF</text>
<text x="64.7" y="149.3">ON</text>
<text x="71.2" y="154">C1</text>
<text x="75" y="154">10UF</text>
<text x="71.2" y="157.7">C2</text>
<text x="75" y="157.7">104</text>
<text x="126.9" y="156">C3</text>
<text x="126.9" y="161.3">104</text>
<text x="162.2" y="156">C5</text>
<text x="162.2" y="161.3">104</text>
<text x="62.9" y="163.3">5V</text>
<text x="163.8" y="165.2">M3</text>
<text x="163.8" y="167.1">M4</text>
<text x="241.1" y="163.1">R2</text>
<text x="241.1" y="165">100</text>
<text x="162.9" y="168.9">PWMB</text>
<text x="163.8" y="170.8">M1</text>
<text x="163.8" y="172.6">M2</text>
<text x="242.5" y="168.9">C4</text>
<text x="249.9" y="168.9">104</text>
<text x="162.8" y="174.5">PWMA</text>
<text x="231.3" y="176.4">IRM</text>
<text x="241.1" y="178">R4</text>
<text x="241.1" y="179.9">1k</text>
<text x="140.1" y="183.8">74LVC8T245</text>
<text x="51.7" y="200.6">RPI</text>
</g>
<g font-size="1.7" fill="#800000">
<text x="120.1" y="23.6">VIN</text>
<text x="211.7" y="23.6">5V</text>
<text x="210.9" y="47.8">GND</text>
<text x="83.3" y="60.8">5V</text>
<text x="90" y="64.6">GND</text>
<text x="88" y="70.2">FS2</text>
<text x="115.9" y="70.2">IN4</text>
<text x="60.5" y="72">VIN</text>
<text x="88" y="72">IN3</text>
<text x="116.3" y="76.7">VIN</text>
<text x="118.2" y="73">GND</text>
<text x="140.5" y="74.8">GND</text>
<text x="198.2" y="77.6">VIN</text>
<text x="115" y="81.3">PWMB</text>
<text x="60.2" y="85">GND</text>
<text x="118.2" y="89.7">GND</text>
<text x="83.3" y="96.2">5V</text>
<text x="90" y="100">GND</text>
<text x="60.5" y="107.4">VIN</text>
<text x="88" y="105.5">FS1</text>
<text x="88" y="107.4">IN1</text>
<text x="115.9" y="105.5">IN2</text>
<text x="116.3" y="112.1">VIN</text>
<text x="118.2" y="108.3">GND</text>
<text x="140.5" y="110.2">GND</text>
<text x="115" y="116.7">PWMA</text>
<text x="60.2" y="120.4">GND</text>
<text x="118.2" y="125.1">GND</text>
<text x="197.9" y="122.3">GND</text>
<text x="57.7" y="147.5">5V</text>
<text x="131.7" y="154">5V</text>
<text x="157.1" y="154">3.3V</text>
<text x="238.9" y="155.8">3.3V</text>
<text x="44.3" y="161.5">3.3V</text>
<text x="86.5" y="156.8">GND</text>
<text x="117.6" y="158.7">GND</text>
<text x="132.7" y="161.5">GND</text>
<text x="170.2" y="158.7">GND</text>
<text x="44.3" y="163.3">SDA</text>
<text x="44.3" y="165.2">SCL</text>
<text x="44.3" y="167.1">P7</text>
<text x="62.9" y="165.2">GND</text>
<text x="62.9" y="167.1">TX</text>
<text x="131.7" y="167.1">PWMB 5</text>
<text x="132.7" y="163.3">IN3</text>
<text x="132.7" y="165.2">IN4</text>
<text x="156.9" y="163.3">GND</text>
<text x="156.9" y="165.2">P22</text>
<text x="156.9" y="167.1">P23</text>
<text x="44.3" y="168.9">GND</text>
<text x="44.3" y="170.8">P0</text>
<text x="44.3" y="172.6">P2</text>
<text x="62.9" y="168.9">RX</text>
<text x="62.9" y="170.8">P1</text>
<text x="62.9" y="172.6">GND</text>
<text x="131.7" y="172.6">PWMA 8</text>
<text x="132.7" y="168.9">IN1</text>
<text x="132.7" y="170.8">IN2</text>
<text x="156.9" y="172.6">P29</text>
<text x="156.9" y="170.8">P28</text>
<text x="156.9" y="168.9">P26</text>
<text x="255.8" y="171.7">GND</text>
<text x="44.3" y="174.5">P3</text>
<text x="44.3" y="176.4">3.3V</text>
<text x="44.3" y="178.2">MOSI</text>
<text x="62.9" y="174.5">P4</text>
<text x="62.9" y="176.4">P5</text>
<text x="62.9" y="178.2">GND</text>
<text x="156.9" y="174.5">P25</text>
<text x="44.3" y="180.1">MISO</text>
<text x="44.3" y="182">SCK</text>
<text x="44.3" y="183.8">GND</text>
<text x="44.3" y="185.7">ID_SD</text>
<text x="62.9" y="180.1">P6</text>
<text x="62.9" y="182">CE0</text>
<text x="62.9" y="183.8">CE1</text>
<text x="62.9" y="185.7">ID_SC</text>
<text x="123.2" y="181">GND</text>
<text x="164.7" y="181">GND</text>
<text x="246.2" y="182">P1</text>
<text x="44.3" y="187.5">P21</text>
<text x="44.3" y="189.4">P22</text>
<text x="44.3" y="191.3">P23</text>
<text x="62.9" y="187.5">GND</text>
<text x="62.9" y="189.4">P26</text>
<text x="62.9" y="191.3">GND</text>
<text x="44.3" y="193.1">P24</text>
<text x="44.3" y="196.9">GND</text>
<text x="44.3" y="195">P25</text>
<text x="62.9" y="193.1">P27</text>
<text x="62.9" y="195">P28</text>
<text x="62.9" y="196.9">P29</text>
</g>
<g font-size="1.7" fill="#00f">
<text x="227.6" y="169.8">VCC</text>
<text x="227.6" y="171.7">GND</text>
<text x="227.6" y="173.6">OUT</text>
</g>
<text font-size="1.3" fill="#000080" x="272.2" y="200.7">aveshare</text>
</svg>
